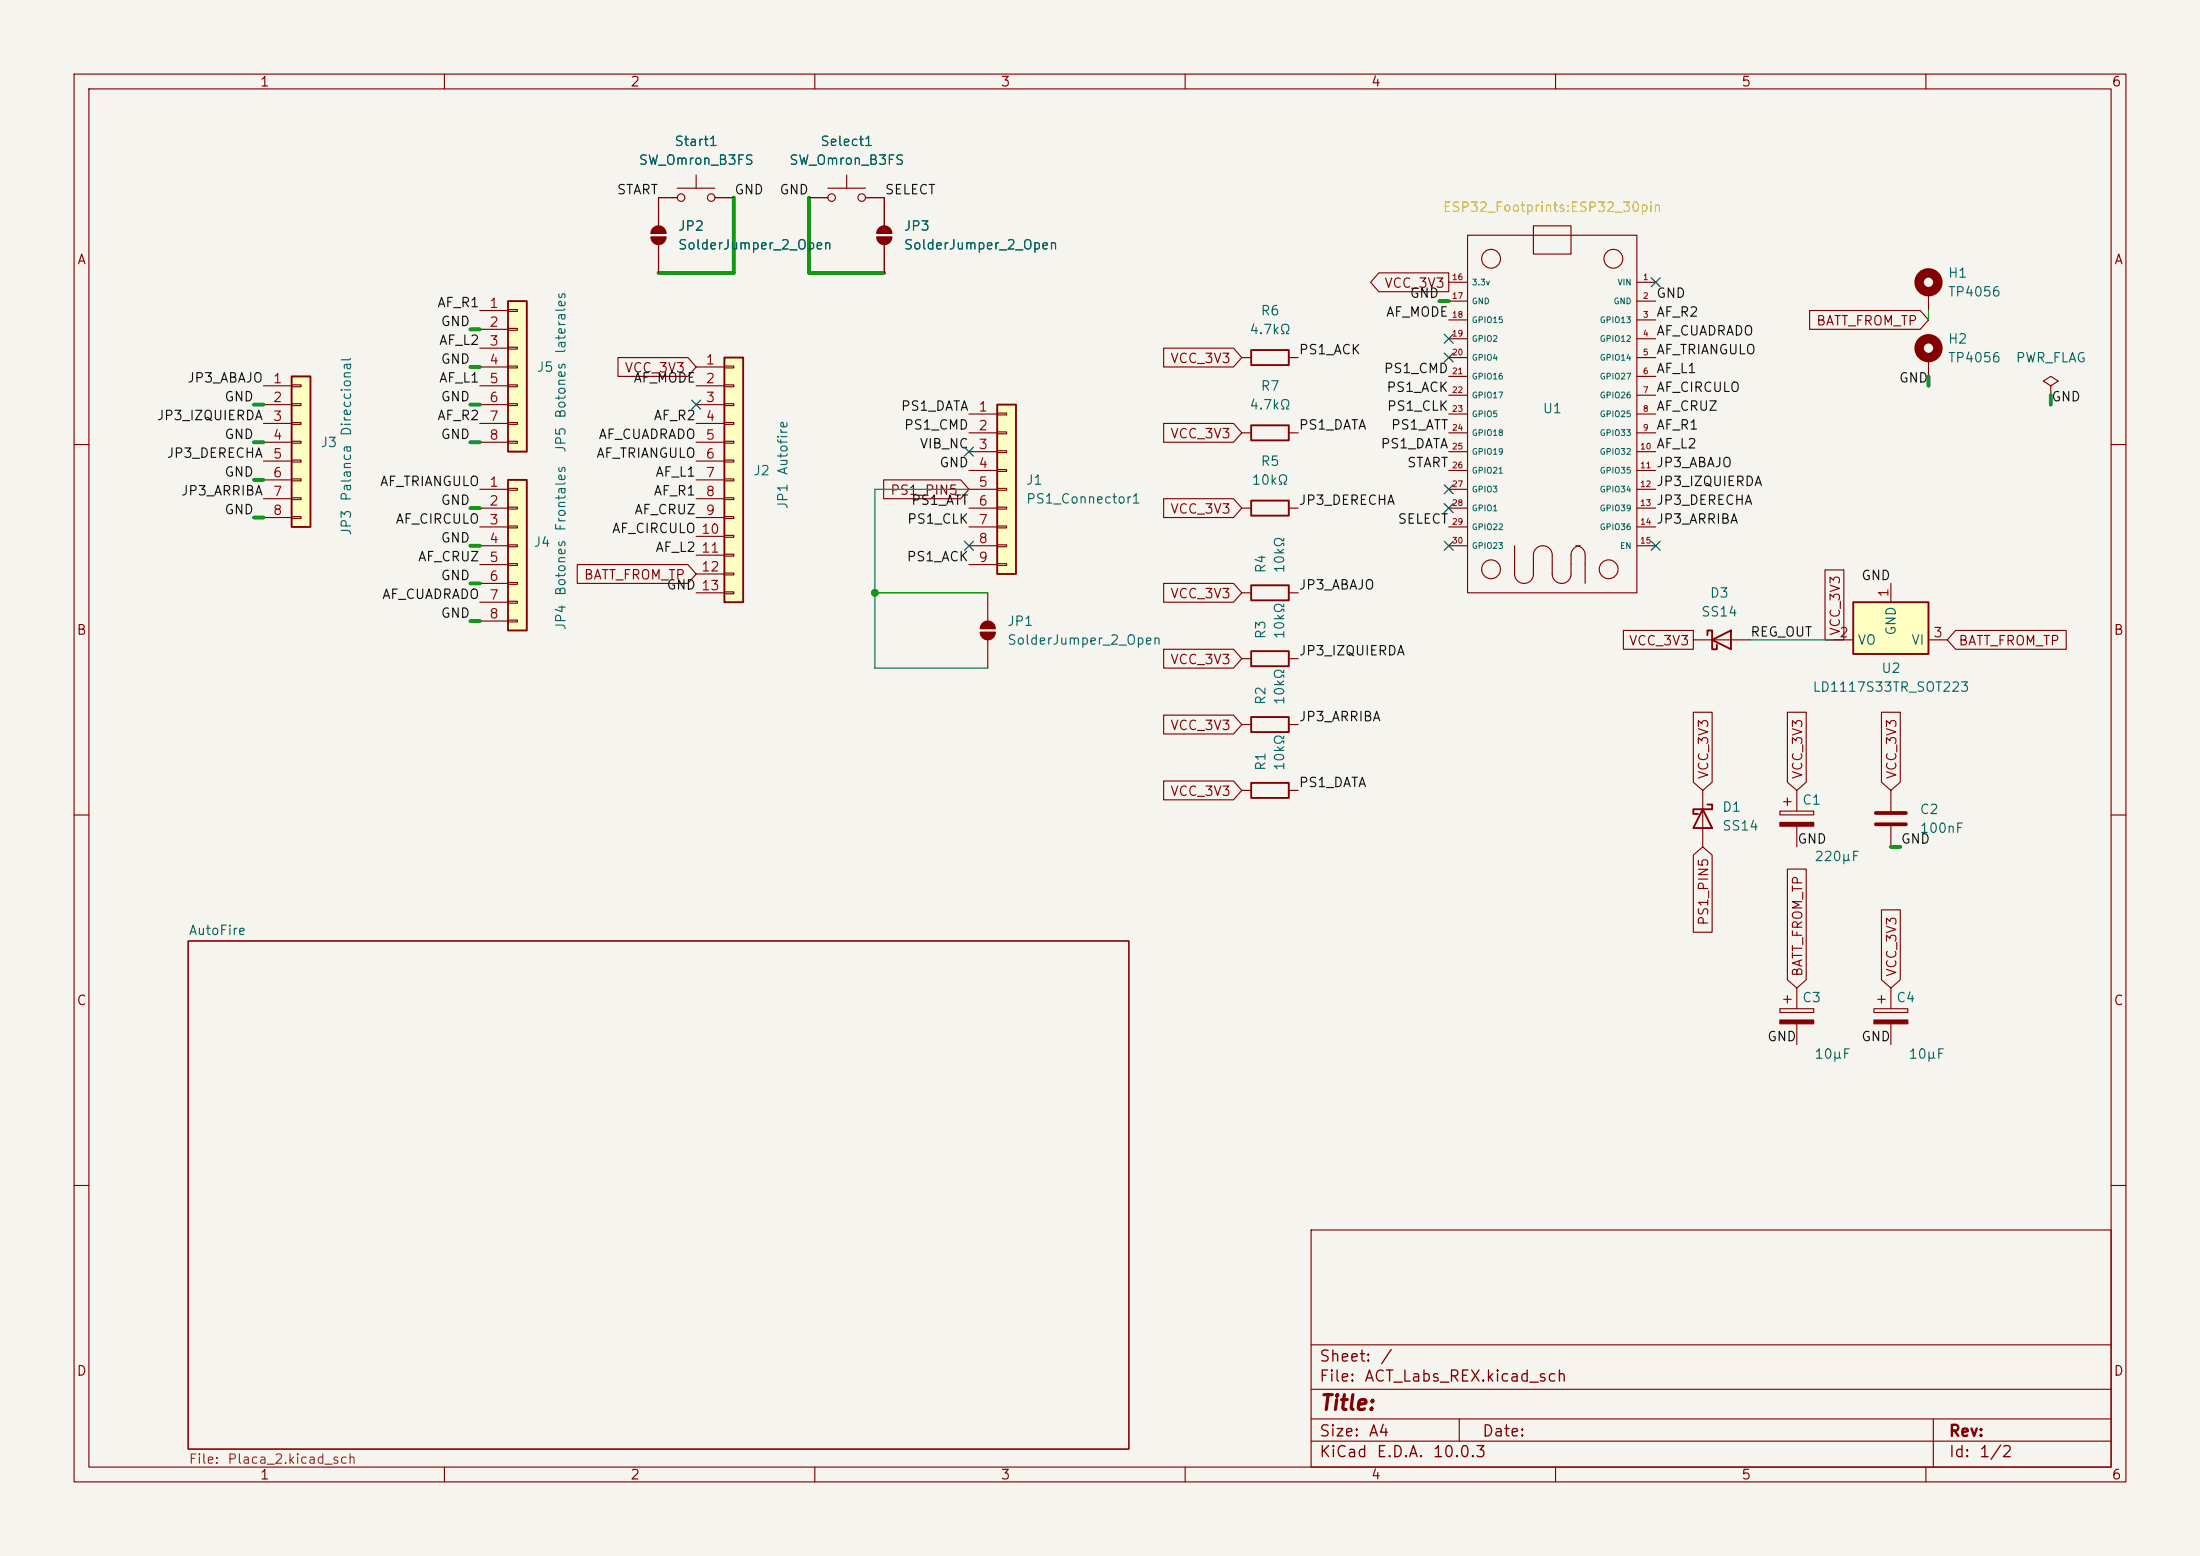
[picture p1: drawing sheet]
<svg xmlns="http://www.w3.org/2000/svg" width="297mm" height="210mm" viewBox="0 0 297 210" stroke-linecap="round" stroke-linejoin="round" font-family="sans-serif">
<path d="M0 0h297v210h-297z" fill="#f5f4ef" stroke="#f5f4ef" stroke-width=".14"/>
<g fill="none" stroke="#840000" stroke-width=".15">
<path d="M10 10h277v190h-277zM12 12h273v186h-273zM60 10v2M110 10v2M160 10v2M210 10v2M260 10v2M118.4 32h2M118.4 31.5h2M119.4 26.7v3.8M119.4 33v3.8M10 60h2"/>
<path d="M285 60h2M167.6 88.9h1.3M167.6 80h1.3M174 88.9h1.3M174 80h1.3M228.6 86.4h7.6M10 110h2M229.9 106.7v7.6M240.3 109.5h4.6v.5h-4.6zM240.8 108.2h1M241.3 107.7v1M242.6 106.7v2.8"/>
<path d="M242.6 111.5v2.8M285 110h2M25.4 127h127v68.6h-127zM10 160h2M177 166h108v32h-108zM285 160h2M60 198v2M110 198v2M160 198v2M177 194.5h108M177 191.5h108M177 187.5h108"/>
<path d="M177 181.5h108M197 191.5v3M210 198v2M260 198v2M261 191.5v6.5"/>
</g>
<path d="M168.9 79h5.1v2h-5.1zM168.9 87.9h5.1v2h-5.1zM230.5 85.7v-.6h.6v2.5h.7v-.6M231.1 86.4l2.6-1.3v2.5zM229.9 109.2l1.2 2.6h-2.5zM230.5 108.6h.6v.6h-2.5v.7h.6" fill="none" stroke="#840000" stroke-width=".25"/>
<g fill="#840000" stroke="#840000" stroke-width=".15">
<path d="M118.4 32h2a1.02 1.02 0 0 1-1 1 1.02 1.02 0 0 1-1-1z"/>
<path d="M118.7 30.8a1.02 1.02 0 0 1 1.1-.2 1.02 1.02 0 0 1 .6 .9h-2l.1-.4z"/>
<path d="M240.3 111h4.6v.5h-4.6z"/>
</g>
<path d="M250.2 81.3h10.1v7h-10.1z" fill="#ffffc2"/>
<path d="M250.2 81.3h10.1v7h-10.1z" fill="none" stroke="#840000" stroke-width=".25"/>
<path d="M255.3 78.7v2.6M132.3 85.3h2.1M132.3 84.8h2.1M133.3 80v3.8M133.3 86.4v3.8M247.6 86.4h2.6M260.3 86.4h2.6" fill="none" stroke="#840000" stroke-width=".15"/>
<g fill="#840000" stroke="#840000" stroke-width=".15">
<path d="M132.3 85.3h2.1a1.02 1.02 0 0 1-1.1 1.1 1.02 1.02 0 0 1-1-1.1z"/>
<path d="M132.6 84.1a1.02 1.02 0 0 1 1.1-.2 1.02 1.02 0 0 1 .7 .9h-2.1l.1-.4z"/>
</g>
<path d="M134.6 54.6h2.6v22.9h-2.6z" fill="#ffffc2"/>
<path d="M134.6 54.6h2.6v22.9h-2.6z" fill="none" stroke="#840000" stroke-width=".25"/>
<g fill="none" stroke="#840000" stroke-width=".15">
<path d="M88.9 26.7h2.5M91.4 25.4h5.1M94 23.6v1.8M96.5 26.7h2.6M130.8 55.9h3.8M130.8 58.4h3.8M134.6 55.8h1.3v.2h-1.3zM134.6 58.3h1.3v.2h-1.3zM130.8 61h3.8M130.8 63.5h3.8M130.8 66h3.8M130.8 68.6h3.8"/>
<path d="M130.8 71.1h3.8M130.8 73.7h3.8M130.8 76.2h3.8M134.6 60.8h1.3v.3h-1.3zM134.6 63.4h1.3v.2h-1.3zM134.6 65.9h1.3v.3h-1.3zM134.6 68.5h1.3v.2h-1.3zM134.6 71h1.3v.2h-1.3zM134.6 73.5h1.3v.3h-1.3zM134.6 76.1h1.3v.2h-1.3zM255.3 106.7v2.8M255.3 111.5v2.8"/>
<circle cx="91.9" cy="26.7" r=".51"/>
<circle cx="96" cy="26.7" r=".51"/>
</g>
<path d="M253.2 109.7h4.1M253.2 111.3h4.1" fill="none" stroke="#840000" stroke-width=".51"/>
<path d="M68.6 40.6h2.5v20.4h-2.5z" fill="#ffffc2"/>
<path d="M68.6 40.6h2.5v20.4h-2.5zM168.9 105.7h5.1v2h-5.1z" fill="none" stroke="#840000" stroke-width=".25"/>
<g fill="none" stroke="#840000" stroke-width=".15">
<path d="M64.8 41.9h3.8M64.8 44.5h3.8M64.8 47h3.8M64.8 49.5h3.8M64.8 52.1h3.8M64.8 54.6h3.8M64.8 57.2h3.8M64.8 59.7h3.8M68.6 41.8h1.2v.2h-1.2zM68.6 44.3h1.2v.3h-1.2zM68.6 46.9h1.2v.2h-1.2zM68.6 49.4h1.2v.3h-1.2z"/>
<path d="M68.6 51.9h1.2v.3h-1.2zM68.6 54.5h1.2v.2h-1.2zM68.6 57h1.2v.3h-1.2zM68.6 59.6h1.2v.2h-1.2zM167.6 106.7h1.3M174 106.7h1.3M240.3 136.1h4.6v.6h-4.6zM240.8 134.9h1M241.3 134.4v1M242.6 133.4v2.7M242.6 138.2v2.8M253 136.1h4.6v.6h-4.6z"/>
<path d="M253.5 134.9h1M254 134.4v1M255.3 133.4v2.7M255.3 138.2v2.8"/>
</g>
<g fill="#840000" stroke="#840000" stroke-width=".15">
<path d="M253 137.7h4.6v.5h-4.6z"/>
<path d="M240.3 137.7h4.6v.5h-4.6z"/>
</g>
<path d="M39.4 50.8h2.5v20.3h-2.5z" fill="#ffffc2"/>
<path d="M39.4 50.8h2.5v20.3h-2.5zM168.9 57.4h5.1v2h-5.1zM168.9 96.8h5.1v2h-5.1z" fill="none" stroke="#840000" stroke-width=".25"/>
<g fill="none" stroke="#840000" stroke-width=".15">
<path d="M195.6 38.1h2.5M198.1 31.8h22.9v48.2h-22.9zM207 30.5h5.1v3.8h-5.1zM221 38.1h2.5M260.3 39.4v2.5M35.6 52.1h3.8M35.6 54.6h3.8M35.6 57.2h3.8M35.6 59.7h3.8M39.4 51.9h1.2v.3h-1.2zM39.4 54.5h1.2v.2h-1.2zM39.4 57h1.2v.3h-1.2z"/>
<path d="M39.4 59.6h1.2v.2h-1.2zM167.6 58.4h1.3M174 58.4h1.3M195.6 58.4h2.5M195.6 40.6h2.5M195.6 43.2h2.5M195.6 45.7h2.5M195.6 48.3h2.5M195.6 50.8h2.5M195.6 53.3h2.5M195.6 55.9h2.5M221 58.4h2.5"/>
<path d="M221 40.6h2.5M221 43.2h2.5M221 45.7h2.5M221 48.3h2.5M221 50.8h2.5M221 53.3h2.5M221 55.9h2.5M260.3 48.3v2.5M276.9 52.1l1-.7-1-.6-1.1 .6 1.1 .7v1.2M276.9 53.3h.1M35.6 62.2h3.8M35.6 64.8h3.8"/>
<path d="M35.6 67.3h3.8M35.6 69.9h3.8M39.4 62.1h1.2v.3h-1.2zM39.4 64.6h1.2v.3h-1.2zM39.4 67.2h1.2v.2h-1.2zM39.4 69.7h1.2v.3h-1.2zM195.6 61h2.5M195.6 63.5h2.5M195.6 66h2.5M195.6 68.6h2.5M195.6 71.1h2.5M195.6 73.7h2.5"/>
<path d="M204.5 73.7v3.8a1.27 1.27 0 0 0 1.2 1.2 1.27 1.27 0 0 0 1.3-1.2M207 74.9a1.27 1.27 0 0 1 1.3-1.2 1.27 1.27 0 0 1 1.3 1.2l-.1 2.6a1.27 1.27 0 0 0 1.3 1.2M207 74.9v2.6M212.1 77.5a1.28 1.28 0 0 1-1.3 1.2M212.7 73.7a1.27 1.27 0 0 1 1.3 1.2v3.8M213.4 73.7a1.28 1.28 0 0 0-1.3 1.2v2.6M221 61h2.5M221 63.5h2.5M221 66h2.5M221 68.6h2.5M221 71.1h2.5M221 73.7h2.5"/>
<path d="M167.6 97.8h1.3M174 97.8h1.3"/>
<circle cx="201.3" cy="34.9" r="1.27"/>
<circle cx="217.8" cy="34.9" r="1.27"/>
<circle cx="201.3" cy="76.8" r="1.27"/>
<circle cx="217.2" cy="76.8" r="1.27"/>
</g>
<g fill="none" stroke="#840000" stroke-width="1.3">
<circle cx="260.4" cy="38.1" r="1.27"/>
<circle cx="260.4" cy="47" r="1.27"/>
</g>
<path d="M97.8 48.3h2.5v33h-2.5z" fill="#ffffc2"/>
<path d="M97.8 48.3h2.5v33h-2.5z" fill="none" stroke="#840000" stroke-width=".25"/>
<g fill="none" stroke="#840000" stroke-width=".15">
<path d="M94 49.5h3.8M94 52.1h3.8M94 54.6h3.8M94 57.2h3.8M94 59.7h3.8M97.8 49.4h1.3v.3h-1.3zM97.8 51.9h1.3v.3h-1.3zM97.8 54.5h1.3v.2h-1.3zM97.8 57h1.3v.3h-1.3zM97.8 59.6h1.3v.2h-1.3zM94 62.2h3.8M94 64.8h3.8"/>
<path d="M94 67.3h3.8M94 69.9h3.8M94 72.4h3.8M94 74.9h3.8M94 77.5h3.8M97.8 62.1h1.3v.3h-1.3zM97.8 64.6h1.3v.3h-1.3zM97.8 67.2h1.3v.2h-1.3zM97.8 69.7h1.3v.3h-1.3zM97.8 72.3h1.3v.2h-1.3zM97.8 74.8h1.3v.3h-1.3zM97.8 77.3h1.3v.3h-1.3z"/>
<path d="M97.8 79.9h1.3v.2h-1.3zM94 80h3.8"/>
</g>
<path d="M68.6 64.8h2.5v20.3h-2.5z" fill="#ffffc2"/>
<path d="M168.9 47.2h5.1v2.1h-5.1zM68.6 64.8h2.5v20.3h-2.5zM168.9 67.6h5.1v2h-5.1z" fill="none" stroke="#840000" stroke-width=".25"/>
<g fill="none" stroke="#840000" stroke-width=".15">
<path d="M87.9 32h2M87.9 31.5h2M88.9 33v3.8M91.4 26.7h-2.5v3.8M96.5 26.7h2.6M109.2 26.7h2.6M111.8 25.4h5M114.3 23.6v1.8M116.8 26.7h2.6v3.8M119.4 33v3.8M186.1 36.8h9.5v2.6h-9.5l-1.1-1.3zM83.4 48.3h9.5l1.1 1.2-1.1 1.3h-9.5z"/>
<path d="M157.1 57.1h9.4l1.1 1.3-1.1 1.3h-9.4zM157.1 47h9.4l1.1 1.3-1.1 1.2h-9.4zM167.6 48.3h1.3M174 48.3h1.3M244.3 41.9h14.9l1.1 1.3-1.1 1.3h-14.9zM64.8 66h3.8M64.8 68.6h3.8M64.8 71.1h3.8M64.8 73.7h3.8M64.8 76.2h3.8M64.8 78.7h3.8M68.6 65.9h1.2v.3h-1.2z"/>
<path d="M68.6 68.5h1.2v.2h-1.2zM68.6 71h1.2v.2h-1.2zM68.6 73.5h1.2v.3h-1.2zM68.6 76.1h1.2v.2h-1.2zM68.6 78.6h1.2v.3h-1.2zM77.9 76.2h15l1.1 1.3-1.1 1.2h-15zM119.3 64.8h10.4l1.1 1.2-1.1 1.3h-10.4zM157.1 67.3h9.4l1.1 1.3-1.1 1.3h-9.4zM157.1 78.7h9.4l1.1 1.3-1.1 1.3h-9.4zM167.6 68.6h1.3M174 68.6h1.3M246.4 76.9h2.5v9.5h-2.5z"/>
<path d="M64.8 81.3h3.8M64.8 83.8h3.8M68.6 81.2h1.2v.2h-1.2zM68.6 83.7h1.2v.2h-1.2zM157.1 87.6h9.4l1.1 1.3-1.1 1.3h-9.4zM157.1 96.5h9.4l1.1 1.3-1.1 1.3h-9.4zM219.2 85.1h9.4v2.5h-9.4zM228.6 96.1h2.5v9.5l-1.2 1.1-1.3-1.1zM241.3 96.1h2.5v9.5l-1.2 1.1-1.3-1.1zM254 96.1h2.5v9.5l-1.2 1.1-1.3-1.1zM264 85.1h14.9v2.5h-14.9l-1.1-1.2zM157.1 105.4h9.4l1.1 1.3-1.1 1.3h-9.4z"/>
<path d="M228.6 115.4l1.3-1.1 1.2 1.1v10.4h-2.5zM241.3 117.3h2.5v14.9l-1.2 1.2-1.3-1.2zM254 122.8h2.5v9.4l-1.2 1.2-1.3-1.2z"/>
<circle cx="112.3" cy="26.7" r=".51"/>
<circle cx="116.3" cy="26.7" r=".51"/>
</g>
<g fill="#840000" stroke="#840000" stroke-width=".15">
<path d="M87.9 32h2a1.02 1.02 0 0 1-1 1 1.02 1.02 0 0 1-1-1z"/>
<path d="M88.2 30.8a1.02 1.02 0 0 1 1.1-.2 1.02 1.02 0 0 1 .6 .9h-2l.1-.4z"/>
</g>
<g fill="none" stroke="#009600" stroke-width=".51">
<path d="M99.1 26.7v10.1h-10.2M109.2 26.7v10.1h10.2M34.3 54.6h1.3M34.3 59.7h1.3M63.5 54.6h1.3M63.5 59.7h1.3M63.5 49.5h1.3M63.5 44.5h1.3M194.3 40.6h1.3M260.3 50.8v1.3M276.9 53.3v1.3M34.3 64.8h1.3"/>
<path d="M34.3 69.9h1.3M63.5 68.6h1.3M63.5 73.7h1.3M63.5 78.7h1.3M63.5 83.8h1.3M255.3 114.3h1.2"/>
</g>
<path d="M260.3 41.9v1.3M130.8 66h-12.7v24.2h15.2M118.1 80h15.2M236.2 86.4h11.4" fill="none" stroke="#009600" stroke-width=".15"/>
<g fill="none" stroke="#000084" stroke-width=".15">
<path d="M222.9 37.5l1.2 1.2M224.1 37.5l-1.2 1.2M93.4 54l1.2 1.2M94.6 54l-1.2 1.2M195 47.7l1.2 1.2M195 45.1l1.2 1.2M196.2 47.7l-1.2 1.2M196.2 45.1l-1.2 1.2M130.2 73.1l1.2 1.2M130.2 60.4l1.2 1.2M131.4 73.1l-1.2 1.2M131.4 60.4l-1.2 1.2"/>
<path d="M195 68l1.2 1.2M195 65.4l1.2 1.2M195 73.1l1.2 1.2M196.2 68l-1.2 1.2M196.2 65.4l-1.2 1.2M196.2 73.1l-1.2 1.2M222.9 73.1l1.2 1.2M224.1 73.1l-1.2 1.2"/>
</g>
<circle cx="118.1" cy="80" r=".46" fill="#009600" stroke="#009600" stroke-width=".14"/>
<text font-size="2" fill="#840000" x="178" y="190.8">Title:</text>
<g font-size="1.5" fill="#840000">
<text x="178" y="184.2">Sheet:</text>
<text x="186.2" y="184.2">/</text>
<text x="178" y="186.9">File:</text>
<text x="184.1" y="186.9">ACT_Labs_REX.kicad_sch</text>
<text x="178" y="197.1">KiCad</text>
<text x="178" y="194.3">Size:</text>
<text x="184.7" y="194.3">A4</text>
<text x="185.7" y="197.1">E.D.A.</text>
<text x="193.3" y="197.1">10.0.3</text>
<text x="200" y="194.3">Date:</text>
<text x="263" y="194.3">Rev:</text>
<text x="263" y="197.1">Id:</text>
<text x="267.1" y="197.1">1/2</text>
</g>
<g font-size="1.3" fill="#840000">
<text x="35" y="12">1</text>
<text x="85" y="12">2</text>
<text x="135" y="12">3</text>
<text x="185" y="12">4</text>
<text x="235" y="12">5</text>
<text x="285" y="12">6</text>
<text x="10.3" y="36">A</text>
<text x="285.3" y="36">A</text>
<text x="186.8" y="39.2">VCC_3V3</text>
<text x="245.1" y="44.2">BATT_FROM_TP</text>
<text x="84.2" y="50.6">VCC_3V3</text>
<text x="157.9" y="49.3">VCC_3V3</text>
<text x="157.9" y="59.5">VCC_3V3</text>
<text x="120.1" y="67.1">PS1_PIN5</text>
<text x="157.9" y="69.6">VCC_3V3</text>
<text x="78.7" y="78.5">BATT_FROM_TP</text>
<text x="157.9" y="81.1">VCC_3V3</text>
<text x="10.3" y="86">B</text>
<text x="157.9" y="90">VCC_3V3</text>
<text x="219.8" y="87.4">VCC_3V3</text>
<text x="248.7" y="85.9" transform="rotate(-90 248.7 85.9)">VCC_3V3</text>
<text x="264.3" y="87.4">BATT_FROM_TP</text>
<text x="285.3" y="86">B</text>
<text x="157.9" y="98.9">VCC_3V3</text>
<text x="157.9" y="107.7">VCC_3V3</text>
<text x="230.9" y="105.3" transform="rotate(-90 230.9 105.3)">VCC_3V3</text>
<text x="243.6" y="105.3" transform="rotate(-90 243.6 105.3)">VCC_3V3</text>
<text x="256.3" y="105.3" transform="rotate(-90 256.3 105.3)">VCC_3V3</text>
<text x="230.9" y="125" transform="rotate(-90 230.9 125)">PS1_PIN5</text>
<text x="243.6" y="131.9" transform="rotate(-90 243.6 131.9)">BATT_FROM_TP</text>
<text x="256.3" y="131.9" transform="rotate(-90 256.3 131.9)">VCC_3V3</text>
<text x="10.3" y="136">C</text>
<text x="285.3" y="136">C</text>
<text x="10.3" y="186">D</text>
<text x="285.3" y="186">D</text>
<text x="35" y="200">1</text>
<text x="85" y="200">2</text>
<text x="135" y="200">3</text>
<text x="185" y="200">4</text>
<text x="235" y="200">5</text>
<text x="285" y="200">6</text>
</g>
<g font-size="1.3" fill="#006464">
<text x="86.1" y="22.6">SW_Omron_B3FS</text>
<text x="91" y="20">Start1</text>
<text x="106.5" y="22.6">SW_Omron_B3FS</text>
<text x="110.7" y="20">Select1</text>
<text x="91.4" y="31.5">JP2</text>
<text x="91.4" y="34">SolderJumper_2_Open</text>
<text x="121.9" y="31.5">JP3</text>
<text x="121.9" y="34">SolderJumper_2_Open</text>
<text x="262.9" y="37.8">H1</text>
<text x="262.9" y="40.3">TP4056</text>
<text x="76.7" y="47.9" transform="rotate(-90 76.7 47.9)">laterales</text>
<text x="168.6" y="45.4">4.7kΩ</text>
<text x="170.1" y="42.9">R6</text>
<text x="262.9" y="46.7">H2</text>
<text x="72.4" y="50.5">J5</text>
<text x="170.1" y="53">R7</text>
<text x="262.9" y="49.2">TP4056</text>
<text x="272" y="49.2">PWR_FLAG</text>
<text x="47.7" y="59" transform="rotate(-90 47.7 59)">Direccional</text>
<text x="76.7" y="56.6" transform="rotate(-90 76.7 56.6)">Botones</text>
<text x="168.6" y="55.6">4.7kΩ</text>
<text x="208.2" y="56.1">U1</text>
<text x="43.2" y="60.7">J3</text>
<text x="76.7" y="61.2" transform="rotate(-90 76.7 61.2)">JP5</text>
<text x="101.6" y="64.5">J2</text>
<text x="106.6" y="64.2" transform="rotate(-90 106.6 64.2)">Autofire</text>
<text x="138.4" y="65.7">J1</text>
<text x="168.9" y="65.7">10kΩ</text>
<text x="170.1" y="63.2">R5</text>
<text x="47.7" y="67.8" transform="rotate(-90 47.7 67.8)">Palanca</text>
<text x="76.7" y="71.8" transform="rotate(-90 76.7 71.8)">Frontales</text>
<text x="106.6" y="68.8" transform="rotate(-90 106.6 68.8)">JP1</text>
<text x="138.4" y="68.3">PS1_Connector1</text>
<text x="47.7" y="72.4" transform="rotate(-90 47.7 72.4)">JP3</text>
<text x="72" y="74.1">J4</text>
<text x="171.2" y="77.5" transform="rotate(-90 171.2 77.5)">R4</text>
<text x="173.7" y="77.5" transform="rotate(-90 173.7 77.5)">10kΩ</text>
<text x="76.7" y="80.5" transform="rotate(-90 76.7 80.5)">Botones</text>
<text x="229.6" y="83.5">SS14</text>
<text x="230.8" y="81">D3</text>
<text x="76.7" y="85.2" transform="rotate(-90 76.7 85.2)">JP4</text>
<text x="135.9" y="84.8">JP1</text>
<text x="135.9" y="87.3">SolderJumper_2_Open</text>
<text x="171.2" y="86.4" transform="rotate(-90 171.2 86.4)">R3</text>
<text x="173.7" y="86.4" transform="rotate(-90 173.7 86.4)">10kΩ</text>
<text x="250.7" y="87.3">VO</text>
<text x="256.2" y="85.9" transform="rotate(-90 256.2 85.9)">GND</text>
<text x="257.9" y="87.3">VI</text>
<text x="171.2" y="95.2" transform="rotate(-90 171.2 95.2)">R2</text>
<text x="173.7" y="95.2" transform="rotate(-90 173.7 95.2)">10kΩ</text>
<text x="244.6" y="93.7">LD1117S33TR_SOT223</text>
<text x="253.9" y="91.1">U2</text>
<text x="171.2" y="104.1" transform="rotate(-90 171.2 104.1)">R1</text>
<text x="173.7" y="104.1" transform="rotate(-90 173.7 104.1)">10kΩ</text>
<text x="232.4" y="109.9">D1</text>
<text x="232.4" y="112.4">SS14</text>
<text x="243.2" y="108.9">C1</text>
<text x="259.1" y="110.2">C2</text>
<text x="259.1" y="112.7">100nF</text>
<text x="244.9" y="116.5">220µF</text>
<text x="25.4" y="126.5">AutoFire</text>
<text x="243.2" y="135.6">C3</text>
<text x="255.9" y="135.6">C4</text>
<text x="244.9" y="143.2">10µF</text>
<text x="257.6" y="143.2">10µF</text>
</g>
<g font-size="1.3" fill="#0f0f0f">
<text x="83.2" y="26.5">START</text>
<text x="99.1" y="26.5">GND</text>
<text x="105.1" y="26.5">GND</text>
<text x="119.4" y="26.5">SELECT</text>
<text x="58.9" y="41.8">AF_R1</text>
<text x="190.2" y="40.5">GND</text>
<text x="223.5" y="40.5">GND</text>
<text x="59.2" y="46.9">AF_L2</text>
<text x="59.4" y="44.3">GND</text>
<text x="187" y="43.1">AF_MODE</text>
<text x="223.5" y="45.6">AF_CUADRADO</text>
<text x="223.5" y="43.1">AF_R2</text>
<text x="25.2" y="51.9">JP3_ABAJO</text>
<text x="59.2" y="51.9">AF_L1</text>
<text x="59.4" y="49.4">GND</text>
<text x="85.4" y="51.9">AF_MODE</text>
<text x="175.3" y="48.1">PS1_ACK</text>
<text x="186.7" y="50.7">PS1_CMD</text>
<text x="187.1" y="53.2">PS1_ACK</text>
<text x="223.5" y="48.1">AF_TRIANGULO</text>
<text x="223.5" y="53.2">AF_CIRCULO</text>
<text x="223.5" y="50.7">AF_L1</text>
<text x="256.3" y="51.9">GND</text>
<text x="21.1" y="57">JP3_IZQUIERDA</text>
<text x="30.2" y="59.6">GND</text>
<text x="30.2" y="54.5">GND</text>
<text x="58.9" y="57">AF_R2</text>
<text x="59.4" y="54.5">GND</text>
<text x="59.4" y="59.6">GND</text>
<text x="80.7" y="59.6">AF_CUADRADO</text>
<text x="88.2" y="57">AF_R2</text>
<text x="121.5" y="55.8">PS1_DATA</text>
<text x="122" y="58.3">PS1_CMD</text>
<text x="175.3" y="58.3">PS1_DATA</text>
<text x="187.2" y="55.8">PS1_CLK</text>
<text x="187.7" y="58.3">PS1_ATT</text>
<text x="223.5" y="55.8">AF_CRUZ</text>
<text x="223.5" y="58.3">AF_R1</text>
<text x="276.9" y="54.5">GND</text>
<text x="22.4" y="62.1">JP3_DERECHA</text>
<text x="30.2" y="64.6">GND</text>
<text x="51.2" y="65.9">AF_TRIANGULO</text>
<text x="80.4" y="62.1">AF_TRIANGULO</text>
<text x="88.4" y="64.6">AF_L1</text>
<text x="124.1" y="60.8">VIB_NC</text>
<text x="126.7" y="63.4">GND</text>
<text x="186.3" y="60.8">PS1_DATA</text>
<text x="189.9" y="63.4">START</text>
<text x="223.5" y="65.9">JP3_IZQUIERDA</text>
<text x="223.5" y="63.4">JP3_ABAJO</text>
<text x="223.5" y="60.8">AF_L2</text>
<text x="24.4" y="67.2">JP3_ARRIBA</text>
<text x="30.2" y="69.7">GND</text>
<text x="53.3" y="71">AF_CIRCULO</text>
<text x="59.4" y="68.5">GND</text>
<text x="85.6" y="69.7">AF_CRUZ</text>
<text x="88.2" y="67.2">AF_R1</text>
<text x="122.4" y="71">PS1_CLK</text>
<text x="122.9" y="68.5">PS1_ATT</text>
<text x="175.3" y="68.5">JP3_DERECHA</text>
<text x="188.6" y="71">SELECT</text>
<text x="223.5" y="71">JP3_ARRIBA</text>
<text x="223.5" y="68.5">JP3_DERECHA</text>
<text x="56.3" y="76.1">AF_CRUZ</text>
<text x="59.4" y="73.5">GND</text>
<text x="82.5" y="72.3">AF_CIRCULO 10</text>
<text x="88.4" y="74.8">AF_L2</text>
<text x="122.3" y="76.1">PS1_ACK</text>
<text x="51.5" y="81.2">AF_CUADRADO</text>
<text x="59.4" y="83.7">GND</text>
<text x="59.4" y="78.6">GND</text>
<text x="89.9" y="79.9">GND 13</text>
<text x="175.3" y="79.9">JP3_ABAJO</text>
<text x="251.2" y="78.6">GND</text>
<text x="175.3" y="88.8">JP3_IZQUIERDA</text>
<text x="236.2" y="86.2">REG_OUT</text>
<text x="175.3" y="97.7">JP3_ARRIBA</text>
<text x="175.3" y="106.6">PS1_DATA</text>
<text x="242.6" y="114.2">GND</text>
<text x="256.5" y="114.2">GND</text>
<text x="238.5" y="140.8">GND</text>
<text x="251.2" y="140.8">GND</text>
</g>
<text font-size="1.3" fill="#c2c200" x="194.7" y="28.9">ESP32_Footprints:ESP32_30pin</text>
<g font-size="1.3" fill="#a90000">
<text x="66" y="41.9">1</text>
<text x="66" y="44.4">2</text>
<text x="66" y="47">3</text>
<text x="36.8" y="52">1</text>
<text x="66" y="49.5">4</text>
<text x="66" y="52">5</text>
<text x="95.2" y="49.5">1</text>
<text x="95.2" y="52">2</text>
<text x="36.8" y="54.6">2</text>
<text x="36.8" y="57.1">3</text>
<text x="36.8" y="59.7">4</text>
<text x="66" y="54.6">6</text>
<text x="66" y="57.1">7</text>
<text x="66" y="59.7">8</text>
<text x="95.2" y="54.6">3</text>
<text x="95.2" y="57.1">4</text>
<text x="95.2" y="59.7">5</text>
<text x="132" y="55.9">1</text>
<text x="132" y="58.4">2</text>
<text x="36.8" y="62.2">5</text>
<text x="36.8" y="64.7">6</text>
<text x="95.2" y="62.2">6</text>
<text x="95.2" y="64.7">7</text>
<text x="132" y="60.9">3</text>
<text x="132" y="63.5">4</text>
<text x="36.8" y="67.3">7</text>
<text x="36.8" y="69.8">8</text>
<text x="66" y="66">1</text>
<text x="66" y="68.6">2</text>
<text x="66" y="71.1">3</text>
<text x="95.2" y="67.3">8</text>
<text x="95.2" y="69.8">9</text>
<text x="132" y="66">5</text>
<text x="132" y="68.6">6</text>
<text x="132" y="71.1">7</text>
<text x="66" y="73.6">4</text>
<text x="66" y="76.2">5</text>
<text x="94.6" y="74.9">11</text>
<text x="94.6" y="77.4">12</text>
<text x="132" y="73.6">8</text>
<text x="132" y="76.2">9</text>
<text x="66" y="78.7">6</text>
<text x="66" y="81.3">7</text>
<text x="66" y="83.8">8</text>
<text x="255.2" y="80.7" transform="rotate(-90 255.2 80.7)">1</text>
<text x="248.2" y="86.3">2</text>
<text x="260.9" y="86.3">3</text>
</g>
<g font-size="1.3" fill="#725600">
<text x="25.4" y="197.9">File:</text>
<text x="30.6" y="197.9">Placa_2.kicad_sch</text>
</g>
<g font-size=".8" fill="#a90000">
<text x="196" y="38">16</text>
<text x="196" y="40.5">17</text>
<text x="221.7" y="38">1</text>
<text x="221.7" y="40.5">2</text>
<text x="196" y="43.1">18</text>
<text x="196" y="45.6">19</text>
<text x="221.7" y="43.1">3</text>
<text x="221.7" y="45.6">4</text>
<text x="196" y="48.1">20</text>
<text x="196" y="50.7">21</text>
<text x="196" y="53.2">22</text>
<text x="221.7" y="48.1">5</text>
<text x="221.7" y="50.7">6</text>
<text x="221.7" y="53.2">7</text>
<text x="196" y="55.8">23</text>
<text x="196" y="58.3">24</text>
<text x="221.7" y="55.8">8</text>
<text x="221.7" y="58.3">9</text>
<text x="196" y="60.8">25</text>
<text x="196" y="63.4">26</text>
<text x="196" y="65.9">27</text>
<text x="221.4" y="60.8">10</text>
<text x="221.4" y="63.4">11</text>
<text x="221.4" y="65.9">12</text>
<text x="196" y="68.5">28</text>
<text x="196" y="71">29</text>
<text x="221.4" y="68.5">13</text>
<text x="221.4" y="71">14</text>
<text x="196" y="73.5">30</text>
<text x="221.4" y="73.5">15</text>
</g>
<g font-size=".8" fill="#006464">
<text x="198.6" y="38.7">3.3v</text>
<text x="198.6" y="41.2">GND</text>
<text x="217.8" y="41.2">GND</text>
<text x="218.3" y="38.7">VIN</text>
<text x="198.6" y="43.8">GPIO15</text>
<text x="198.6" y="46.3">GPIO2</text>
<text x="215.9" y="43.8">GPIO13</text>
<text x="215.9" y="46.3">GPIO12</text>
<text x="198.6" y="48.9">GPIO4</text>
<text x="198.6" y="51.4">GPIO16</text>
<text x="198.6" y="53.9">GPIO17</text>
<text x="215.9" y="48.9">GPIO14</text>
<text x="215.9" y="51.4">GPIO27</text>
<text x="215.9" y="53.9">GPIO26</text>
<text x="198.6" y="56.5">GPIO5</text>
<text x="198.6" y="59">GPIO18</text>
<text x="215.9" y="56.5">GPIO25</text>
<text x="215.9" y="59">GPIO33</text>
<text x="198.6" y="61.6">GPIO19</text>
<text x="198.6" y="64.1">GPIO21</text>
<text x="215.9" y="61.6">GPIO32</text>
<text x="215.9" y="64.1">GPIO35</text>
<text x="198.6" y="66.6">GPIO3</text>
<text x="198.6" y="69.2">GPIO1</text>
<text x="198.6" y="71.7">GPIO22</text>
<text x="215.9" y="66.6">GPIO34</text>
<text x="215.9" y="69.2">GPIO39</text>
<text x="215.9" y="71.7">GPIO36</text>
<text x="198.6" y="74.3">GPIO23</text>
<text x="218.6" y="74.3">EN</text>
</g>
</svg>
